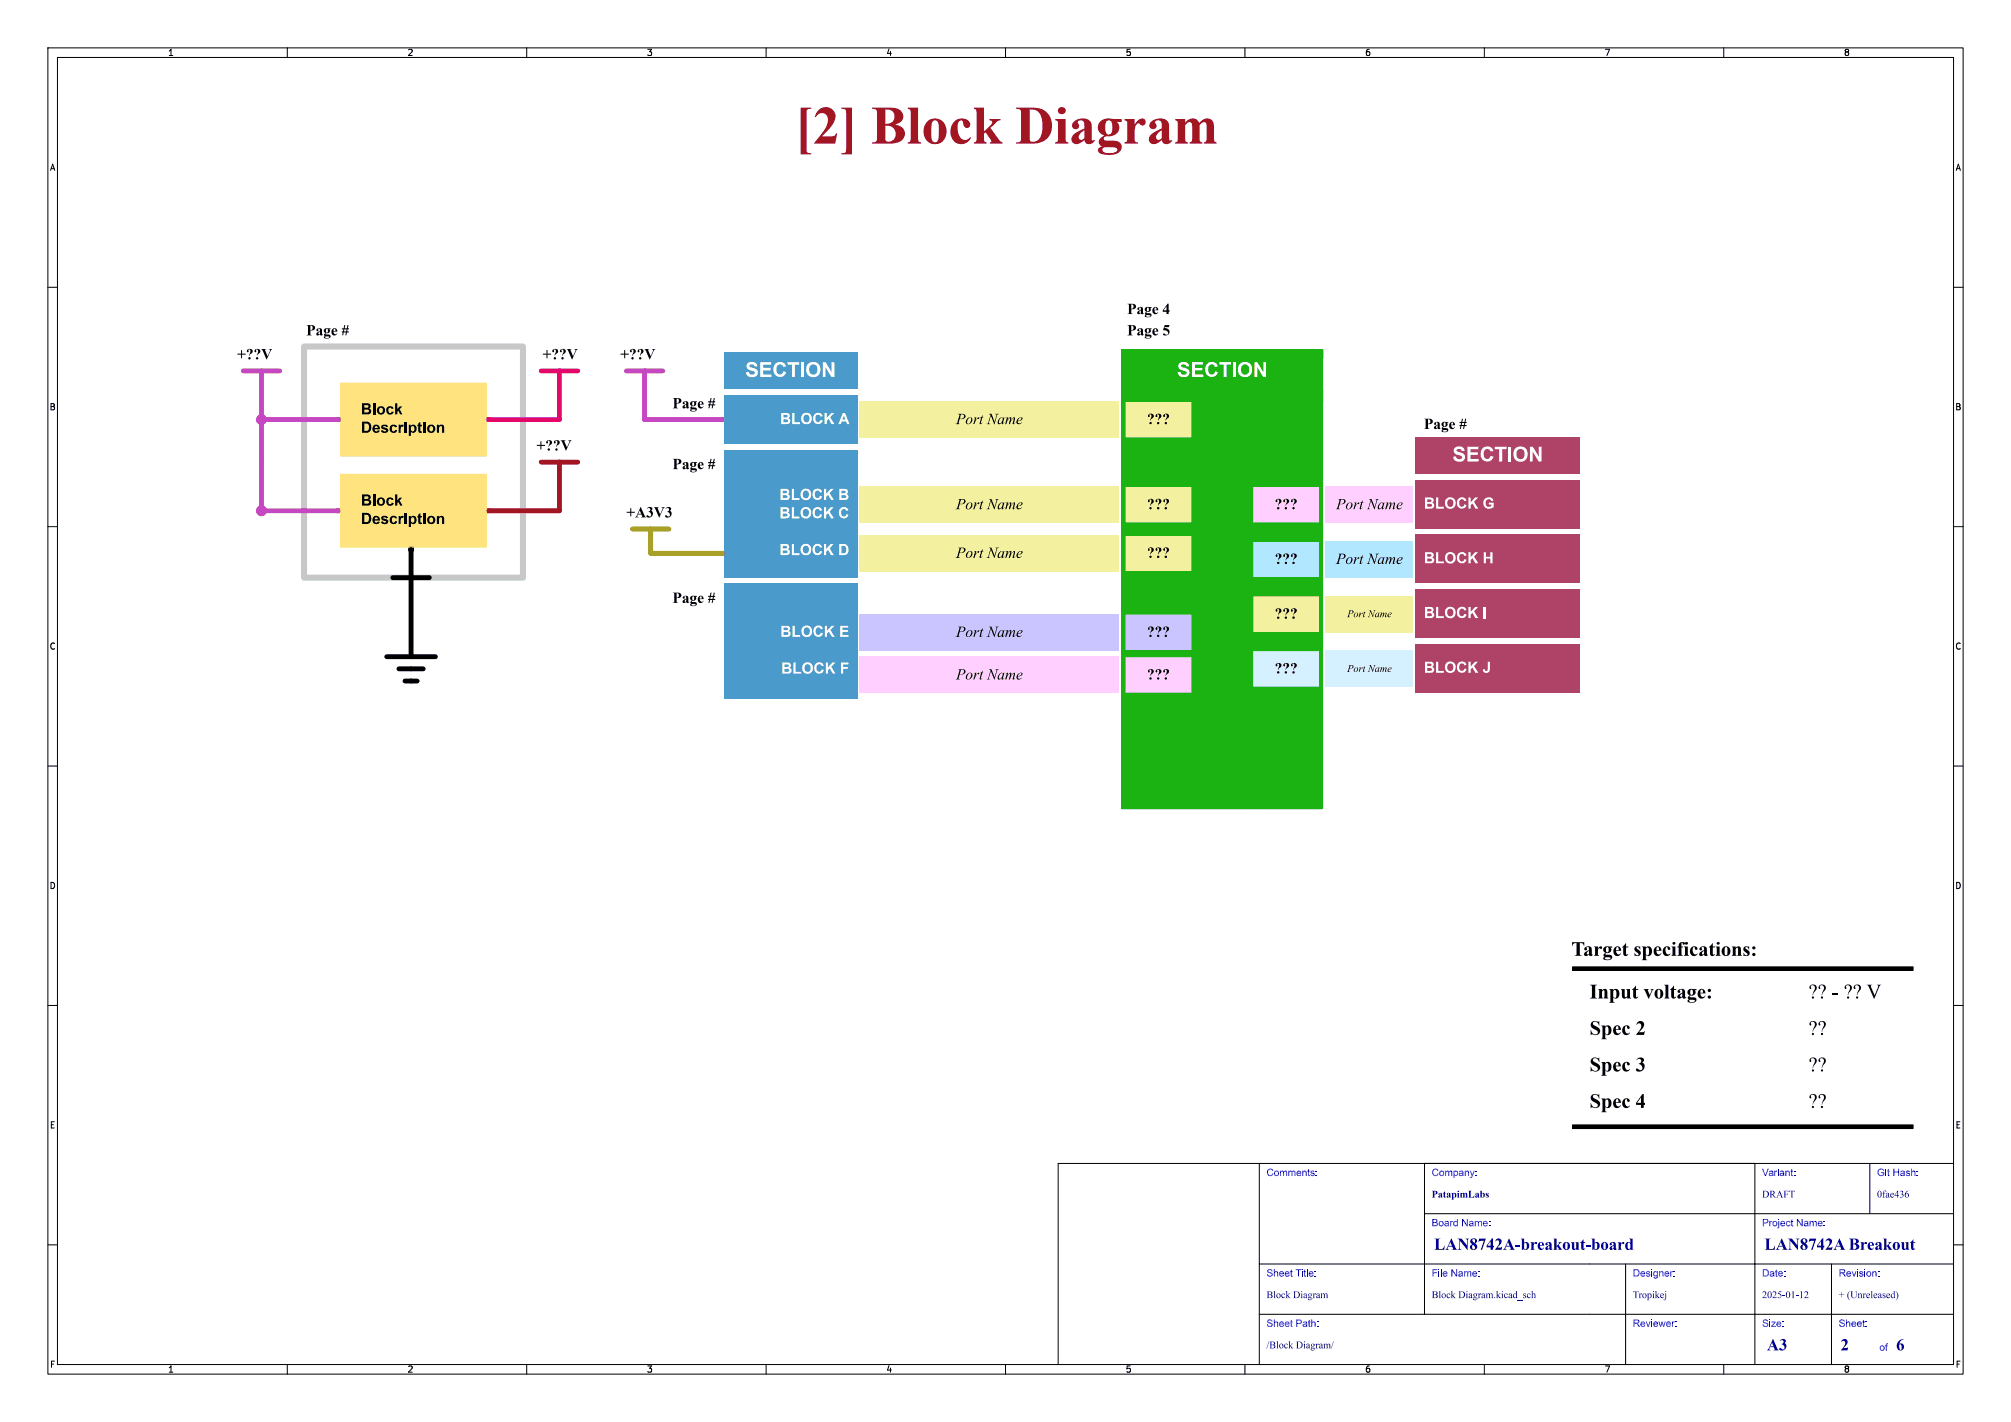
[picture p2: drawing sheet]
<svg xmlns="http://www.w3.org/2000/svg" width="420mm" height="297mm" viewBox="0 0 420 297" stroke-linecap="round" stroke-linejoin="round" font-family="sans-serif">
<g fill="none" stroke="#000" stroke-width=".21">
<path d="M10 10h400v277h-400zM12 12h396v273h-396zM60 10v2M110 10v2M160 10v2M210 10v2M260 10v2M310 10v2M360 10v2M10 60h2M408 60h2M10 110h2"/>
<path d="M408 110h2M10 160h2M408 160h2M10 210h2M408 210h2M263 243v42M297.5 253.5h110.5M297.5 243v31.5M366.5 243v42M390.5 243v10.5M408 243h-187v42M10 260h2"/>
<path d="M263 274.5h145M263 264h145M339.5 264v21M382.5 264v21M408 260h2M60 285v2M110 285v2M160 285v2M210 285v2M260 285v2M310 285v2M360 285v2"/>
</g>
<path d="M179.6 111.8h54.1v7.6h-54.1z" fill="#f3f0a0"/>
<path d="M261.6 101.6h14v7.6h-14z" fill="#ffcfff"/>
<path d="M179.6 83.8h54.1v7.6h-54.1z" fill="#f3f0a0"/>
<g fill="#4a9bcb">
<path d="M151.1 82.6h28v10.1h-28z"/>
<path d="M151.1 73.7h28v7.6h-28z"/>
</g>
<path d="M179.6 128.3h54.1v7.6h-54.1z" fill="#cac4ff"/>
<g fill="#f3f0a0">
<path d="M276.9 124.5h18.2v7.6h-18.2z"/>
<path d="M234.9 111.8h14v7.6h-14z"/>
</g>
<path d="M234.9 128.3h14v7.6h-14z" fill="#cac4ff"/>
<path d="M179.6 137.2h54.1v7.6h-54.1z" fill="#ffcfff"/>
<g fill="#f3f0a0">
<path d="M179.6 101.6h54.1v7.6h-54.1z"/>
<path d="M234.9 101.6h14v7.6h-14z"/>
<path d="M234.9 83.8h14v7.6h-14z"/>
</g>
<path d="M234.9 137.2h14v7.6h-14z" fill="#ffcfff"/>
<path d="M234.9 73.7h40.7v7.6h-40.7z" fill="#1ab312"/>
<path d="M151.1 121.9h28v24.2h-28z" fill="#4a9bcb"/>
<g fill="#af4367">
<path d="M295.7 111.6h34.2v10.2h-34.2z"/>
<path d="M295.7 134.5h34.2v10.2h-34.2z"/>
<path d="M295.7 100.2h34.2v10.2h-34.2z"/>
</g>
<path d="M276.9 101.6h18.2v7.6h-18.2z" fill="#ffcfff"/>
<path d="M295.7 123.1h34.2v10.1h-34.2z" fill="#af4367"/>
<path d="M276.9 135.9h18.2v7.6h-18.2z" fill="#d5f1ff"/>
<path d="M295.7 91.3h34.2v7.6h-34.2z" fill="#af4367"/>
<path d="M261.6 124.5h14v7.6h-14z" fill="#f3f0a0"/>
<path d="M276.9 113h18.2v7.7h-18.2z" fill="#b2e8ff"/>
<path d="M261.6 135.9h14v7.6h-14z" fill="#d5f1ff"/>
<path d="M261.6 113h14v7.7h-14z" fill="#b2e8ff"/>
<path d="M151.1 94h28v26.7h-28z" fill="#4a9bcb"/>
<g fill="#1ab312">
<path d="M275.6 73h.6v95.9h-.6z"/>
<path d="M234.9 91.4h14v10.2h-14z"/>
</g>
<path d="M71.1 80h30.5v15.3h-30.5z" fill="#ffe37f"/>
<path d="M101.7 106.3h.7v.8h-.7z" fill="#d40020"/>
<path d="M70.4 106.3h.6v.8h-.6z" fill="#c83232"/>
<circle cx="54.6" cy="87.6" r="1.02" fill="#c647c2" stroke="#c647c2" stroke-width=".21"/>
<g fill="#1ab312">
<path d="M248.9 83.2h12.7v85.7h-12.7z"/>
<path d="M234.3 73h41.9v1.9h-41.9z"/>
<path d="M261.6 132.1h14v3.8h-14z"/>
<path d="M261.6 120.7h14v3.8h-14z"/>
<path d="M261.6 109.2h14v3.8h-14z"/>
</g>
<path d="M101.7 87.2h.7v.8h-.7z" fill="#ff00ab"/>
<path d="M261.6 143.5h14v25.4h-14z" fill="#1ab312"/>
<path d="M85.3 114.3h1.1v.8h-1.1z" fill="#000"/>
<path d="M71.1 99.1h30.5v15.2h-30.5z" fill="#ffe37f"/>
<path d="M328.4 201.9h71.1v.8h-71.1z" fill="#000"/>
<circle cx="54.6" cy="106.7" r="1.02" fill="#c647c2" stroke="#c647c2" stroke-width=".21"/>
<path d="M234.9 119.4h14v8.9h-14z" fill="#1ab312"/>
<path d="M150.5 87.2h.6v.8h-.6z" fill="#c647c2"/>
<g fill="#1ab312">
<path d="M261.6 83.8h14v17.8h-14z"/>
<path d="M234.9 135.9h14v1.3h-14z"/>
<path d="M234.9 109.2h14v2.6h-14z"/>
</g>
<path d="M328.4 234.9h71.1v.8h-71.1z" fill="#000"/>
<g fill="#1ab312">
<path d="M234.9 144.8h14v24.1h-14z"/>
<path d="M234.9 81.3h41.3v2.5h-41.3z"/>
</g>
<path d="M150.5 115.2h.6v.8h-.6z" fill="#a29b00"/>
<path d="M234.3 73h.6v95.9h-.6z" fill="#1ab312"/>
<path d="M70.4 87.2h.6v.8h-.6z" fill="#c83232"/>
<g fill="#000">
<path d="M64 67.9h1a.62 .62 0 0 1 .8 .6 .62 .62 0 0 1-.8 .5h-.2v.8l.3 .2h-1.1l.3-.1v-1h.5a.46 .46 0 0 0 .5-.4 .46 .46 0 0 0-.5-.5v.9h-.5v-.8zM71.9 67.9h.2l-.1 .7h.4l.2-.7h.2l-.2 .7h.3v.2h-.3l-.1 .4h.4v.2h-.4l-.2 .6h-.2l.2-.6h-.5l-.1 .6h-.2l.1-.6h-.2v-.2h.9l.1-.4h-.5l-.1 .4h-.2l.1-.4h-.3v-.2h.4zM235.5 67.9h.9a.62 .62 0 0 1 .9 .6 .62 .62 0 0 1-.9 .5h-.1v.8l.3 .2h-1.1l.2-.1 .1-1h.5a.46 .46 0 0 0 .4-.4 .46 .46 0 0 0-.4-.5v.9h-.5l-.1-.8zM235.5 63.5h.9a.62 .62 0 0 1 .9 .5 .62 .62 0 0 1-.9 .6h-.1v.8l.3 .2h-1.1l.2-.2 .1-.9h.5a.46 .46 0 0 0 .4-.5 .46 .46 0 0 0-.4-.4v.9h-.5l-.1-.9zM243.3 67.9h1l-.2 .4h-.8l-.1 .2a.8 .8 0 0 1 1 .9 .8 .8 0 0 1-1.3 .4 .39 .39 0 0 1 .7 .1 .44 .44 0 0 0 .4-.5 .44 .44 0 0 0-.5-.4h-.6zM243.9 63.4h.1v1.4h.2v.3h-.2v.5h-.4v-.5h-.8v-.3h.8v-.8l-.6 .8h-.2zM75.6 88.1h.9a1.17 1.17 0 0 1 1 1.1 1.17 1.17 0 0 1-1 1.2h-.9v-.4h.8a.83 .83 0 0 0 .5-1.4l-.8-.1v1.5h-.5zM75.6 84.2h.9a.62 .62 0 0 1 .8 .3 .62 .62 0 0 1-.2 .8 .69 .69 0 0 1 .3 1 .69 .69 0 0 1-.9 .2l-.9 .1v-.4h.9a.37 .37 0 0 0 .6-.4 .38 .38 0 0 0-.7-.3h-.3v.7h-.5v-1h.5a.66 .66 0 0 0 .9-.3l-.2-.3h-.7v.6h-.5zM82.5 84.2h.5v1.3l.5-.6h.5l-.5 .6 .6 1.1h-.5l-.4-.8-.2 .2v.6h-.5zM87.4 88.4l.4-.3v.6h.3v.3h-.3v.9l.1 .2h.2v.3a.51 .51 0 0 1-.6 0 .51 .51 0 0 1-.1-.6v-.8h-.2zM88.4 88.1h.4v.4h-.4zM140.5 83.1h1a.62 .62 0 0 1 .8 .6 .62 .62 0 0 1-.8 .6h-.2v.7l.3 .3h-1.1l.3-.2v-.9h.5a.46 .46 0 0 0 .5-.5 .46 .46 0 0 0-.5-.5v1h-.5v-.9z"/>
<path d="M140.5 95.8h1a.62 .62 0 0 1 .8 .6 .62 .62 0 0 1-.8 .6h-.2v.7l.3 .3h-1.1l.3-.2v-.9h.5a.46 .46 0 0 0 .5-.5 .46 .46 0 0 0-.5-.5v1h-.5v-.9zM148.4 83.1h.2l-.1 .7h.4l.2-.7h.2l-.2 .7h.3v.2h-.3l-.1 .5h.4v.2h-.4l-.2 .6h-.2l.2-.6h-.5l-.1 .6h-.2l.1-.6h-.2v-.2h.9l.1-.5h-.5l-.1 .5h-.2l.1-.5h-.3v-.2h.4zM148.4 95.8h.2l-.1 .7h.4l.2-.7h.2l-.2 .7h.3v.2h-.3l-.1 .5h.4v.2h-.4l-.2 .6h-.2l.2-.6h-.5l-.1 .6h-.2l.1-.6h-.2v-.2h.9l.1-.5h-.5l-.1 .5h-.2l.1-.5h-.3v-.2h.4zM297.5 87.5h.9a.62 .62 0 0 1 .8 .5 .62 .62 0 0 1-.8 .6h-.2v.8l.3 .2h-1l.2-.2v-.9h.5a.46 .46 0 0 0 .5-.5 .46 .46 0 0 0-.5-.4v.9h-.5v-.9zM305.3 87.5h.2l-.1 .6h.5l.1-.6h.2l-.1 .6h.2v.2h-.3l-.1 .5h.4v.2h-.4l-.1 .6h-.3l.2-.6h-.5l-.1 .6h-.2l.1-.6h-.2v-.2h.9l.1-.5h-.5v.5h-.2v-.5h-.3v-.2h.4zM75.6 107.1h.9a1.17 1.17 0 0 1 1 1.2 1.17 1.17 0 0 1-1 1.1h-.9v-.4h.8a.83 .83 0 0 0 .5-1.4l-.8-.1v1.5h-.5zM75.6 103.3h.9a.62 .62 0 0 1 .8 .3 .62 .62 0 0 1-.2 .8 .69 .69 0 0 1 .3 .9 .69 .69 0 0 1-.9 .3h-.9v-.4h.9a.37 .37 0 0 0 .6-.3 .38 .38 0 0 0-.7-.3h-.3v.6h-.5v-1h.5a.66 .66 0 0 0 .9-.3l-.2-.2h-.7v.5h-.5zM82.5 103.3h.5v1.2l.5-.6h.5l-.5 .6 .6 1.1h-.5l-.4-.8-.2 .3v.5h-.5zM87.4 107.4l.4-.2v.6h.3v.3h-.3v.8l.1 .2h.2v.3a.51 .51 0 0 1-.6 0 .51 .51 0 0 1-.1-.6v-.7h-.2zM88.4 107.1h.4v.4h-.4zM140.5 123.8h1a.62 .62 0 0 1 .8 .5 .62 .62 0 0 1-.8 .6h-.2v.8l.3 .2h-1.1l.3-.1v-1h.5a.46 .46 0 0 0 .5-.5 .46 .46 0 0 0-.5-.4v.9h-.5v-.9zM148.4 123.8h.2l-.1 .7h.4l.2-.7h.2l-.2 .7h.3v.2h-.3l-.1 .4h.4v.2h-.4l-.2 .6h-.2l.2-.6h-.5l-.1 .6h-.2l.1-.6h-.2v-.2h.9l.1-.4h-.5l-.1 .4h-.2l.1-.4h-.3v-.2h.4z"/>
<path d="M328.3 196.8h2.6l-.1 .8a.67 .67 0 0 0-.9-.6v2.3l.4 .3h-1.4l.3-.2 .1-2.4a.77 .77 0 0 0-1 .6zM350.8 196.9h.1a.52 .52 0 0 1 .6-.2 .52 .52 0 0 1 .3 .5 .28 .28 0 0 1-.3 .1 .28 .28 0 0 1-.1-.4l-.2 .2v.6h.3v.2h-.3v1.3v.3l.3 .1h-1.2l.3-.4v-1.3h-.3v-.2h.3zM332.1 205.7h1.4l-.3 .2-.1 .3 .1 2 .3 .3h-1.4l.3-.2 .1-.2v-2.1zM332.5 213.5l.4-.2h.4a.36 .36 0 0 0 .7-.1l-.1 1a.69 .69 0 0 0-.4-.7 .69 .69 0 0 0-.8 .3l.1 .3a1.76 1.76 0 0 1 1.4 1.4 1.12 1.12 0 0 1-1.7 .5l-.3 .2 .1-1a.77 .77 0 0 0 .5 .8 .77 .77 0 0 0 .9-.4l-.2-.3a1.42 1.42 0 0 1-1.2-1.6zM342 213.5a.83 .83 0 0 1 1.3 .1 .83 .83 0 0 1-.3 1.2l-.7 .8h.9l.3-.3-.1 .9h-1.7a2.8 2.8 0 0 0 1-2.3 .58 .58 0 0 0-1 .1zM347.6 205.7h.8v2.6l.3 .2h-1.1l.2-.4v-2.1zM378.1 213.4a.8 .8 0 0 1 1.2 .2 .8 .8 0 0 1-.3 1.1l-.4 .8 .2-.9a.63 .63 0 0 0 .2-.8 .63 .63 0 0 0-.7-.3l-.1 .6a.37 .37 0 0 1-.3-.2 .37 .37 0 0 1 .2-.5zM378.1 205.8a.8 .8 0 0 1 1.2 .1 .8 .8 0 0 1-.3 1.2l-.4 .8 .2-.9a.63 .63 0 0 0 .2-.8 .63 .63 0 0 0-.7-.3l-.1 .6a.37 .37 0 0 1-.3-.3 .37 .37 0 0 1 .2-.4zM380 213.4a.8 .8 0 0 1 1.2 .2 .8 .8 0 0 1-.3 1.1l-.4 .8 .2-.9a.63 .63 0 0 0 .2-.8 .63 .63 0 0 0-.7-.3l-.1 .6a.37 .37 0 0 1-.4-.2 .37 .37 0 0 1 .3-.5zM380 205.8a.8 .8 0 0 1 1.2 .1 .8 .8 0 0 1-.3 1.2l-.4 .8 .2-.9a.63 .63 0 0 0 .2-.8 .63 .63 0 0 0-.7-.3l-.1 .6a.37 .37 0 0 1-.4-.3 .37 .37 0 0 1 .3-.4zM385.4 205.8a.8 .8 0 0 1 1.3 .1 .8 .8 0 0 1-.4 1.2l-.4 .8 .3-.9a.63 .63 0 0 0 .2-.8 .63 .63 0 0 0-.8-.3v.6a.37 .37 0 0 1-.4-.3 .37 .37 0 0 1 .2-.4zM387.3 205.8a.8 .8 0 0 1 1.2 .1 .8 .8 0 0 1-.3 1.2l-.4 .8 .3-.9a.63 .63 0 0 0 .2-.8 .63 .63 0 0 0-.8-.3v.6a.37 .37 0 0 1-.4-.3 .37 .37 0 0 1 .2-.4z"/>
<path d="M389.9 205.7h1.1l-.2 .1-.1 .3 .8 1.8 .7-1.6a.34 .34 0 0 0 .1-.4 .34 .34 0 0 0-.3-.2h.9l-.4 .4-1.1 2.5-1.2-2.7zM332.5 221.1l.4-.2h.4a.36 .36 0 0 0 .7 0l-.1 .9a.69 .69 0 0 0-.4-.7 .69 .69 0 0 0-.8 .3l.1 .3a1.76 1.76 0 0 1 1.4 1.4 1.12 1.12 0 0 1-1.7 .5l-.3 .2 .1-1a.77 .77 0 0 0 .5 .8 .77 .77 0 0 0 .9-.3l-.2-.4a1.42 1.42 0 0 1-1.2-1.5zM332.5 228.7l.4-.2h.4a.36 .36 0 0 0 .7 0l-.1 .9a.69 .69 0 0 0-.4-.7 .69 .69 0 0 0-.8 .3l.1 .3a1.76 1.76 0 0 1 1.4 1.4 1.12 1.12 0 0 1-1.7 .6l-.3 .1 .1-1a.77 .77 0 0 0 .5 .8 .77 .77 0 0 0 .9-.3l-.2-.4a1.42 1.42 0 0 1-1.2-1.5zM341.9 221.1l.4-.2a.59 .59 0 0 1 .9 .1 .59 .59 0 0 1-.2 .9 1.06 1.06 0 0 1 .2 1.5 1.06 1.06 0 0 1-1.5 .2v-.3l.2-.1a.74 .74 0 0 0 1.1 .1 .99 .99 0 0 0-.8-1.1 .53 .53 0 0 0 .5-.9 .53 .53 0 0 0-.9 .1zM343 228.5h.3v1.8h.2v.5h-.2v.6h-.6v-.6h-1v-.5h1v-1.1l-.8 1.1h-.2zM378.1 221.1a.8 .8 0 0 1 1.2 .1 .8 .8 0 0 1-.3 1.2l-.4 .7 .2-.9a.63 .63 0 0 0 .2-.8 .63 .63 0 0 0-.7-.3l-.1 .7a.37 .37 0 0 1-.3-.3 .37 .37 0 0 1 .2-.4zM378.1 228.7a.8 .8 0 0 1 1.2 .1 .8 .8 0 0 1-.3 1.2l-.4 .7 .2-.9a.63 .63 0 0 0 .2-.8 .63 .63 0 0 0-.7-.3l-.1 .7a.37 .37 0 0 1-.3-.3 .37 .37 0 0 1 .2-.4zM380 221.1a.8 .8 0 0 1 1.2 .1 .8 .8 0 0 1-.3 1.2l-.4 .7 .2-.9a.63 .63 0 0 0 .2-.8 .63 .63 0 0 0-.7-.3l-.1 .7a.37 .37 0 0 1-.4-.3 .37 .37 0 0 1 .3-.4zM380 228.7a.8 .8 0 0 1 1.2 .1 .8 .8 0 0 1-.3 1.2l-.4 .7 .2-.9a.63 .63 0 0 0 .2-.8 .63 .63 0 0 0-.7-.3l-.1 .7a.37 .37 0 0 1-.4-.3 .37 .37 0 0 1 .3-.4z"/>
<circle cx="349.6" cy="197" r=".3"/>
<circle cx="352.2" cy="197" r=".3"/>
<circle cx="358.8" cy="197" r=".3"/>
</g>
<path d="M78.1 84.2v2.4M78.1 103.3v2.3" fill="none" stroke="#000" stroke-width=".44"/>
<g fill="none" stroke="#1ab312" stroke-width=".21">
<path d="M234.3 73h.6v95.9h-.6zM275.6 73h.6v95.9h-.6zM234.9 91.4h14v10.2h-14zM234.9 81.3h41.3v2.5h-41.3zM248.9 83.2h12.7v85.7h-12.7zM261.6 83.8h14v17.8h-14zM234.9 119.4h14v8.9h-14zM234.9 109.2h14v2.6h-14zM261.6 109.2h14v3.8h-14zM234.9 135.9h14v1.3h-14zM261.6 132.1h14v3.8h-14zM261.6 120.7h14v3.8h-14z"/>
<path d="M234.9 144.8h14v24.1h-14zM261.6 143.5h14v25.4h-14z"/>
</g>
<path d="M71.1 80h30.5v15.3h-30.5zM71.1 99.1h30.5v15.2h-30.5z" fill="none" stroke="#ffe37f" stroke-width=".21"/>
<path d="M101.7 106.3h.7v.8h-.7z" fill="none" stroke="#d40020" stroke-width=".25"/>
<path d="M70.4 87.2h.6v.8h-.6zM70.4 106.3h.6v.8h-.6z" fill="none" stroke="#c83232" stroke-width=".25"/>
<path d="M63.5 72.4h45.7v48.3h-45.7z" fill="none" stroke="#c8c8c8" stroke-width="1.3"/>
<g fill="none" stroke="#c647c2" stroke-width=".21">
<circle cx="54.6" cy="87.6" r="1.02"/>
<circle cx="54.6" cy="106.7" r="1.02"/>
</g>
<path d="M234.3 73h41.9v1.9h-41.9z" fill="none" stroke="#1ab312" stroke-width=".25"/>
<path d="M101.7 87.2h.7v.8h-.7z" fill="none" stroke="#ff00ab" stroke-width=".25"/>
<path d="M85.3 114.3h1.1v.8h-1.1zM328.4 201.9h71.1v.8h-71.1zM328.4 234.9h71.1v.8h-71.1z" fill="none" stroke="#000" stroke-width=".21"/>
<path d="M150.5 87.2h.6v.8h-.6z" fill="none" stroke="#c647c2" stroke-width=".25"/>
<path d="M150.5 115.2h.6v.8h-.6z" fill="none" stroke="#a29b00" stroke-width=".25"/>
<path d="M85.9 114.8v22.4M80.8 137.2h10.1M82 120.7h7.7M83.3 139.7h5.1M84.6 142.2h2.5" fill="none" stroke="#000" stroke-width="1"/>
<path d="M113 77.5h7.6M116.8 77.5v10.1h-14.7" fill="none" stroke="#ff00ab" stroke-width="1"/>
<path d="M50.8 77.5h7.6M54.6 77.5v29.2h16M130.8 77.5h7.6M134.6 77.5v10.1h16M54.6 87.6h16" fill="none" stroke="#c647c2" stroke-width="1"/>
<path d="M113 96.5h7.6M116.8 96.5v10.2h-14.7" fill="none" stroke="#d40020" stroke-width="1"/>
<path d="M132.1 110.5h7.6M135.9 110.5v5.1h14.7" fill="none" stroke="#a29b00" stroke-width="1"/>
<text font-size="11.1" fill="#a21622" x="166" y="32.9">[2] BlockDiagram</text>
<g font-size="4.2" fill="#fff">
<text x="155.6" y="79.9">SECTION</text>
<text x="245.8" y="79.9">SECTION</text>
<text x="303.3" y="97.5">SECTION</text>
</g>
<g font-size="4.2">
<text x="328.2" y="201.4">Targetspecifications:</text>
<text x="332" y="210.3">Input voltage:</text>
<text x="377.7" y="210.3">??- ??V</text>
<text x="332" y="217.9">Spec2</text>
<text x="377.7" y="217.9">??</text>
<text x="332" y="225.5">Spec3</text>
<text x="377.7" y="225.5">??</text>
<text x="332" y="233.1">Spec4</text>
<text x="377.7" y="233.1">??</text>
</g>
<g font-size="3.5" fill="#00007f">
<text x="299.5" y="262">LAN8742A-breakout-board</text>
<text x="368.5" y="262">LAN8742ABreakout</text>
<text x="369" y="283">A3</text>
<text x="384.4" y="283">2</text>
<text x="396" y="283">6</text>
</g>
<g font-size="3.2">
<text x="63.9" y="71.3">Page#</text>
<text x="235.4" y="71.3">Page5</text>
<text x="235.4" y="66.9">Page4</text>
<text x="49.5" y="75.4">+??V</text>
<text x="113.3" y="75.4">+??V</text>
<text x="129.5" y="75.4">+??V</text>
<text x="75.4" y="87.9">Block</text>
<text x="140.4" y="86.6">Page#</text>
<text x="199.7" y="89.4">PortName</text>
<text x="239.5" y="89.4">???</text>
<text x="75.4" y="91.7">Description</text>
<text x="112.1" y="94.5">+??V</text>
<text x="297.4" y="90.9">Page#</text>
<text x="140.4" y="99.3">Page#</text>
<text x="75.4" y="106.9">Block</text>
<text x="199.7" y="107.2">PortName</text>
<text x="239.5" y="107.2">???</text>
<text x="266.2" y="107.2">???</text>
<text x="279" y="107.2">PortName</text>
<text x="75.4" y="110.8">Description</text>
<text x="130.8" y="108.5">+A3V3</text>
<text x="199.7" y="117.4">PortName</text>
<text x="239.5" y="117.4">???</text>
<text x="266.2" y="118.6">???</text>
<text x="279" y="118.6">PortName</text>
<text x="140.4" y="127.2">Page#</text>
<text x="266.2" y="130.1">???</text>
<text x="199.7" y="133.9">PortName</text>
<text x="239.5" y="133.9">???</text>
<text x="199.7" y="142.8">PortName</text>
<text x="239.5" y="142.8">???</text>
<text x="266.2" y="141.5">???</text>
</g>
<g font-size="3.2" fill="#fff">
<text x="162.9" y="89.4">BLOCK A</text>
<text x="162.8" y="105.3">BLOCK B</text>
<text x="297.4" y="107.1">BLOCK G</text>
<text x="162.8" y="109.1">BLOCK C</text>
<text x="162.8" y="116.8">BLOCK D</text>
<text x="297.4" y="118.5">BLOCK H</text>
<text x="297.4" y="129.9">BLOCK I</text>
<text x="163" y="133.9">BLOCK E</text>
<text x="163.1" y="141.6">BLOCK F</text>
<text x="297.4" y="141.4">BLOCK J</text>
</g>
<g font-size="2.1">
<text x="281.4" y="129.5">PortName</text>
<text x="281.4" y="140.9">PortName</text>
</g>
<g font-size="2.1" fill="#00f">
<text x="264.5" y="246.2">Comments:</text>
<text x="299" y="246.2">Company:</text>
<text x="368" y="246.2">Variant:</text>
<text x="392" y="246.2">Git Hash:</text>
<text x="299" y="256.7">Board Name:</text>
<text x="368" y="256.7">Project Name:</text>
<text x="264.5" y="267.2">Sheet Title:</text>
<text x="299" y="267.2">File Name:</text>
<text x="341" y="267.2">Designer:</text>
<text x="368" y="267.2">Date:</text>
<text x="384" y="267.2">Revision:</text>
<text x="264.5" y="277.7">Sheet Path:</text>
<text x="341" y="277.7">Reviewer:</text>
<text x="368" y="277.7">Size:</text>
<text x="384" y="277.7">Sheet:</text>
<text x="392.5" y="282.7">of</text>
</g>
<g font-size="2.1" fill="#00007f">
<text x="299" y="250.7">PatapimLabs</text>
<text x="368" y="250.7">DRAFT</text>
<text x="392" y="250.7">0fae436</text>
<text x="264.5" y="271.7">Block Diagram</text>
<text x="299" y="271.7">Block Diagram.kicad_sch</text>
<text x="341" y="271.7">Tropikej</text>
<text x="368" y="271.7">2025-01-12</text>
<text x="384" y="271.7">+ (Unreleased)</text>
<text x="264.5" y="282.2">/Block Diagram/</text>
</g>
<g font-size="1.8">
<text x="35" y="11.9">1</text>
<text x="85" y="11.9">2</text>
<text x="135" y="11.9">3</text>
<text x="185" y="11.9">4</text>
<text x="235" y="11.9">5</text>
<text x="285" y="11.9">6</text>
<text x="335" y="11.9">7</text>
<text x="385" y="11.9">8</text>
<text x="10.3" y="35.9">A</text>
<text x="408.3" y="35.9">A</text>
<text x="10.3" y="85.9">B</text>
<text x="408.2" y="85.9">B</text>
<text x="10.3" y="135.9">C</text>
<text x="408.2" y="135.9">C</text>
<text x="10.3" y="185.9">D</text>
<text x="408.2" y="185.9">D</text>
<text x="10.3" y="235.9">E</text>
<text x="408.3" y="235.9">E</text>
<text x="10.3" y="285.9">F</text>
<text x="35" y="286.9">1</text>
<text x="85" y="286.9">2</text>
<text x="135" y="286.9">3</text>
<text x="185" y="286.9">4</text>
<text x="235" y="286.9">5</text>
<text x="285" y="286.9">6</text>
<text x="335" y="286.9">7</text>
<text x="385" y="286.9">8</text>
<text x="408.3" y="285.9">F</text>
</g>
</svg>
